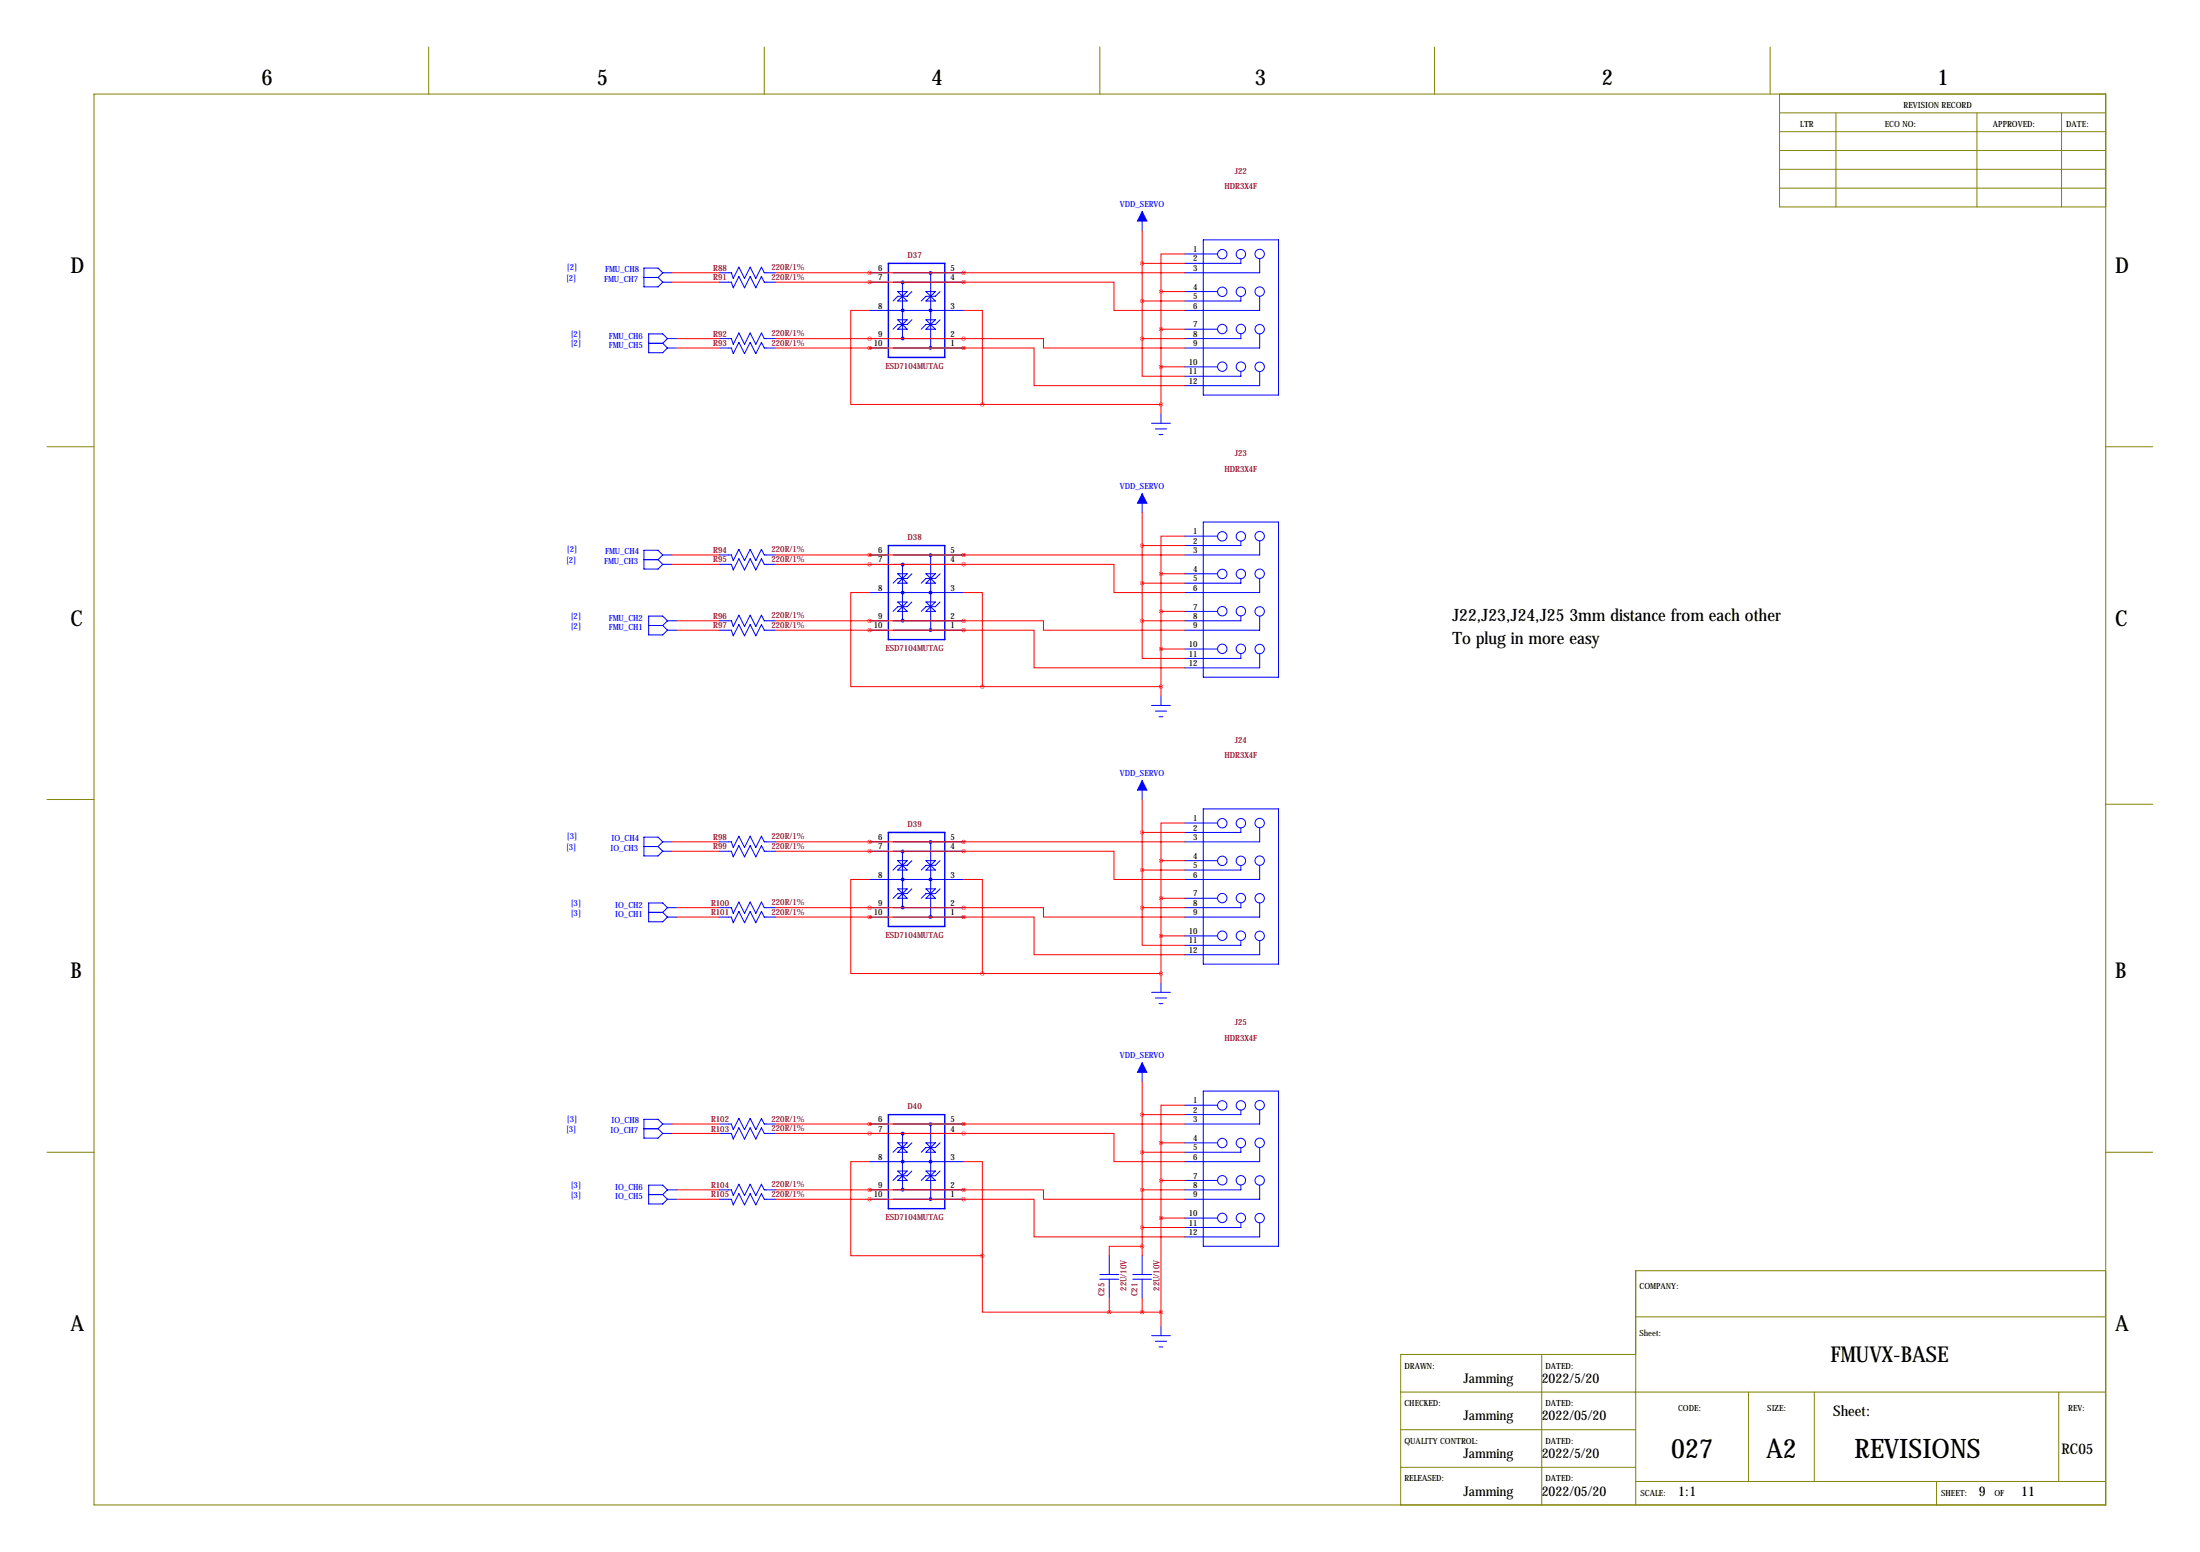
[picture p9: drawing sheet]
<svg xmlns="http://www.w3.org/2000/svg" width="594mm" height="419mm" viewBox="0 0 594 419" stroke-linecap="round" stroke-linejoin="round" font-family="sans-serif">
<g fill="none" stroke="#808000" stroke-width=".27">
<path d="M115.8 12.7v12.7M206.5 12.7v12.7M297.2 12.7v12.7M387.6 12.7v12.7M478.3 12.7v12.7M25.4 25.4h543.6v381h-543.6zM480.8 25.4v30.5h88.2M480.8 30.5h88.2M480.8 35.6h88.2M496.1 30.5v25.4M534.2 30.5v25.4M557 30.5v25.4"/>
<path d="M480.8 40.6h88.2M480.8 45.7h88.2M480.8 50.8h88.2M12.7 120.6h12.7M569 120.6h12.7M12.7 215.9h12.7M569 217.2h12.7M12.7 311.1h12.7M569 311.1h12.7M442 355.6h127M569 343.2h-127v63.2M378.5 375.9h190.5"/>
<path d="M416.6 365.8v40.6M442 365.8h-63.5v40.6M472.4 375.9v24.1M490.2 375.9v24.1M556.3 375.9v24.1M378.5 386.1h63.5M378.5 396.2h63.5M442 400h127M523.2 400v6.4"/>
</g>
<g fill="none" stroke="#00f" stroke-width=".27">
<path d="M308.6 57.1v5.1M174 74.9h3.8M177.8 74.9l1.3 1.3M179.1 73.7h2.5M179.1 76.2h2.5M179.1 73.7l-1.3 1.2M179.1 73.7l-1.3-1.3h-3.8v5.1h3.8l1.3-1.3M194.3 73.7h3.3l.5 1.5 1.5-3.1 1.6 3.1 1.5-3.1 1.5 3.1 1.5-3.1 .8 1.6h3M194.3 76.2h3.3l.5 1.5 1.5-3 1.6 3 1.5-3 1.5 3 1.5-3 .8 1.5h3M234.9 73.7h5.1M234.9 76.2h5.1M241.3 73.7h19"/>
<path d="M241.3 76.2h19M242.6 78.7h2.5l-2.5 2.6h2.5zM243.8 76.2v15.2M246.4 78.7l-1.3 1.3h-2.5l-1.3 1.3M250.2 78.7h2.5l-2.5 2.6h2.5zM251.5 73.7v20.3M254 78.7l-1.3 1.3h-2.5l-1.3 1.3M320 68.6h8.9M320 78.7h8.9M325.1 64.8h20.3v41.9h-20.3zM335.3 69.9v1.2h-15.3M340.4 69.9v3.8h-20.4"/>
<path d="M175.3 92.7h3.8M179.1 92.7l1.2 1.3M180.3 91.4h2.6M180.3 94h2.6M180.3 91.4l-1.2 1.3M180.3 91.4l-1.2-1.2h-3.8v5h3.8l1.2-1.2M194.3 91.4h3.3l.5 1.6 1.5-3.1 1.6 3.1 1.5-3.1 1.5 3.1 1.5-3.1 .8 1.5h3M194.3 94h3.3l.5 1.5 1.5-3 1.6 3 1.5-3 1.5 3 1.5-3 .8 1.5h3M234.9 83.8h25.4M234.9 91.4h5.1M234.9 94h5.1M241.3 91.4h19"/>
<path d="M241.3 94h19M242.6 86.4h2.5l-2.5 2.5h2.5zM246.4 86.4l-1.3 1.2h-2.5l-1.3 1.3M250.2 86.4h2.5l-2.5 2.5h2.5zM254 86.4l-1.3 1.2h-2.5l-1.3 1.3M320 88.9h8.9M320 99.1h8.9M335.3 80v1.3h-15.3M335.3 90.2v1.2h-15.3M340.4 80v3.8h-20.4M340.4 90.2v3.8h-20.4M311.1 114.3h5.1"/>
<path d="M312.2 115.8h3M313.2 117.3h1M313.7 111.8v2.5M335.3 100.3v1.3h-15.3M340.4 100.3v3.8h-20.4M308.6 133.3v5.1M174 151.1h3.8M177.8 151.1l1.3 1.3M179.1 149.9l-1.3-1.3h-3.8v5.1h3.8l1.3-1.3M179.1 149.9h2.5M179.1 152.4h2.5M179.1 149.9l-1.3 1.2"/>
<path d="M194.3 149.9h3.3l.5 1.5 1.5-3.1 1.6 3.1 1.5-3.1 1.5 3.1 1.5-3.1 .8 1.6h3M194.3 152.4h3.3l.5 1.5 1.5-3 1.6 3 1.5-3 1.5 3 1.5-3 .8 1.5h3M234.9 149.9h5.1M234.9 152.4h5.1M241.3 149.9h19M241.3 152.4h19M242.6 154.9h2.5l-2.5 2.6h2.5zM243.8 152.4v15.2M246.4 154.9l-1.3 1.3h-2.5l-1.3 1.3M250.2 154.9h2.5l-2.5 2.6h2.5zM251.5 149.9v20.3M254 154.9l-1.3 1.3h-2.5l-1.3 1.3"/>
<path d="M320 144.8h8.9M320 154.9h8.9M325.1 141h20.3v41.9h-20.3zM335.3 146.1v1.2h-15.3M335.3 156.2v1.3h-15.3M340.4 146.1v3.8h-20.4M340.4 156.2v3.8h-20.4M175.3 168.9h3.8M179.1 168.9l1.2 1.3M180.3 167.6h2.6M180.3 170.2h2.6M180.3 167.6l-1.2-1.2h-3.8v5h3.8l1.2-1.2"/>
<path d="M180.3 167.6l-1.2 1.3M194.3 167.6h3.3l.5 1.6 1.5-3.1 1.6 3.1 1.5-3.1 1.5 3.1 1.5-3.1 .8 1.5h3M194.3 170.2h3.3l.5 1.5 1.5-3 1.6 3 1.5-3 1.5 3 1.5-3 .8 1.5h3M234.9 160h25.4M234.9 167.6h5.1M234.9 170.2h5.1M241.3 167.6h19M241.3 170.2h19M242.6 162.6h2.5l-2.5 2.5h2.5zM246.4 162.6l-1.3 1.2h-2.5l-1.3 1.3M250.2 162.6h2.5l-2.5 2.5h2.5zM254 162.6l-1.3 1.2h-2.5l-1.3 1.3"/>
<path d="M320 165.1h8.9M320 175.3h8.9M335.3 166.4v1.2h-15.3M335.3 176.5v1.3h-15.3M340.4 166.4v3.8h-20.4M340.4 176.5v3.8h-20.4M311.1 190.5h5.1M312.2 192h3M313.2 193.5h1M313.7 188v2.5M308.6 210.8v5.1M325.1 218.4h20.3v42h-20.3z"/>
<path d="M174 228.6h3.8M177.8 228.6l1.3 1.3M179.1 227.3l-1.3 1.3M179.1 227.3l-1.3-1.2h-3.8v5h3.8l1.3-1.2M179.1 227.3h2.5M179.1 229.9h2.5M194.3 227.3h3.3l.5 1.6 1.5-3.1 1.6 3.1 1.5-3.1 1.5 3.1 1.5-3.1 .8 1.5h3M194.3 229.9h3.3l.5 1.5 1.5-3.1 1.6 3.1 1.5-3.1 1.5 3.1 1.5-3.1 .8 1.6h3M234.9 227.3h5.1M234.9 237.5h25.4M234.9 229.9h5.1M241.3 227.3h19"/>
<path d="M241.3 229.9h19M242.6 232.4h2.5l-2.5 2.5h2.5zM243.8 229.9v15.2M246.4 232.4l-1.3 1.3h-2.5l-1.3 1.2M250.2 232.4h2.5l-2.5 2.5h2.5zM251.5 227.3v20.3M254 232.4l-1.3 1.3h-2.5l-1.3 1.2M320 222.2h8.9M320 232.4h8.9M335.3 223.5v1.3h-15.3M335.3 233.7v1.2h-15.3M340.4 223.5v3.8h-20.4"/>
<path d="M340.4 233.7v3.8h-20.4M175.3 246.4h3.8M179.1 246.4l1.2 1.2M180.3 245.1h2.6M180.3 247.6h2.6M180.3 245.1l-1.2-1.3h-3.8v5.1h3.8l1.2-1.3M180.3 245.1l-1.2 1.3M194.3 245.1h3.3l.5 1.5 1.5-3 1.6 3 1.5-3 1.5 3 1.5-3 .8 1.5h3M194.3 247.6h3.3l.5 1.6 1.5-3.1 1.6 3.1 1.5-3.1 1.5 3.1 1.5-3.1 .8 1.5h3M234.9 245.1h5.1M234.9 247.6h5.1M241.3 245.1h19"/>
<path d="M241.3 247.6h19M242.6 240l2.5 2.6h-2.5l2.5-2.6zM246.4 240l-1.3 1.3h-2.5l-1.3 1.3M250.2 240h2.5l-2.5 2.6h2.5zM254 240l-1.3 1.3h-2.5l-1.3 1.3M320 242.6h8.9M320 252.7h8.9M335.3 243.8v1.3h-15.3M335.3 254v1.3h-15.3M340.4 243.8v3.8h-20.4M340.4 254v3.8h-20.4M311.1 268h5.1"/>
<path d="M312.2 269.5h3M313.2 271h1M313.7 265.4v2.6M308.6 287v5.1M320 298.4h8.9M325.1 294.6h20.3v41.9h-20.3zM335.3 299.7v1.3h-15.3M340.4 299.7v3.8h-20.4M174 304.8h3.8M177.8 304.8l1.3 1.3M179.1 303.5l-1.3-1.2h-3.8v5h3.8l1.3-1.2M179.1 303.5h2.5"/>
<path d="M179.1 306.1h2.5M179.1 303.5l-1.3 1.3M194.3 303.5h3.3l.5 1.6 1.5-3.1 1.6 3.1 1.5-3.1 1.5 3.1 1.5-3.1 .8 1.5h3M194.3 306.1h3.3l.5 1.5 1.5-3.1 1.6 3.1 1.5-3.1 1.5 3.1 1.5-3.1 .8 1.6h3M234.9 303.5h5.1M234.9 313.7h25.4M234.9 306.1h5.1M241.3 303.5h19M241.3 306.1h19M242.6 308.6h2.5l-2.5 2.5h2.5zM242.6 316.2h2.5l-2.5 2.6h2.5zM243.8 306.1v15.2"/>
<path d="M246.4 308.6l-1.3 1.3h-2.5l-1.3 1.2M246.4 316.2l-1.3 1.3h-2.5l-1.3 1.3M250.2 308.6h2.5l-2.5 2.5h2.5zM250.2 316.2h2.5l-2.5 2.6h2.5zM251.5 303.5v20.3M254 308.6l-1.3 1.3h-2.5l-1.3 1.2M254 316.2l-1.3 1.3h-2.5l-1.3 1.3M320 308.6h8.9M320 318.8h8.9M335.3 309.9v1.2h-15.3M340.4 309.9v3.8h-20.4M175.3 322.6h3.8"/>
<path d="M179.1 322.6l1.2 1.2M180.3 321.3h2.6M180.3 323.8h2.6M180.3 321.3l-1.2-1.3h-3.8v5.1h3.8l1.2-1.3M180.3 321.3l-1.2 1.3M194.3 321.3h3.3l.5 1.5 1.5-3 1.6 3 1.5-3 1.5 3 1.5-3 .8 1.5h3M194.3 323.8h3.3l.5 1.6 1.5-3.1 1.6 3.1 1.5-3.1 1.5 3.1 1.5-3.1 .8 1.5h3M234.9 321.3h5.1M234.9 323.8h5.1M241.3 321.3h19M241.3 323.8h19M299.7 339.1v5.1"/>
<path d="M308.6 339.1v5.1M320 328.9h8.9M335.3 320v1.3h-15.3M335.3 330.2v1.3h-15.3M340.4 320v3.8h-20.4M340.4 330.2v3.8h-20.4M297.2 345.4h5.1M297.2 344.2h5.1M299.7 345.4v5.1M306.1 345.4h5M306.1 344.2h5M308.6 345.4v5.1"/>
<path d="M313.7 358.1v2.6M311.1 360.7h5.1M312.2 362.2h3M313.2 363.7h1"/>
<circle cx="330.3" cy="68.6" r="1.27"/>
<circle cx="330.3" cy="78.8" r="1.27"/>
<circle cx="335.3" cy="68.6" r="1.27"/>
<circle cx="335.3" cy="78.8" r="1.27"/>
<circle cx="340.4" cy="78.7" r="1.27"/>
<circle cx="340.4" cy="68.6" r="1.27"/>
<circle cx="330.3" cy="88.8" r="1.27"/>
<circle cx="330.3" cy="99" r="1.27"/>
<circle cx="335.3" cy="88.8" r="1.27"/>
<circle cx="335.3" cy="99" r="1.27"/>
<circle cx="340.4" cy="99.1" r="1.27"/>
<circle cx="340.4" cy="88.9" r="1.27"/>
<circle cx="330.3" cy="144.8" r="1.27"/>
<circle cx="330.3" cy="155" r="1.27"/>
<circle cx="335.3" cy="144.8" r="1.27"/>
<circle cx="335.3" cy="155" r="1.27"/>
<circle cx="340.4" cy="144.8" r="1.27"/>
<circle cx="340.4" cy="154.9" r="1.27"/>
<circle cx="330.3" cy="165" r="1.27"/>
<circle cx="330.3" cy="175.2" r="1.27"/>
<circle cx="335.3" cy="165" r="1.27"/>
<circle cx="335.3" cy="175.2" r="1.27"/>
<circle cx="340.4" cy="175.3" r="1.27"/>
<circle cx="340.4" cy="165.1" r="1.27"/>
<circle cx="330.3" cy="232.5" r="1.27"/>
<circle cx="330.3" cy="222.3" r="1.27"/>
<circle cx="335.3" cy="232.5" r="1.27"/>
<circle cx="335.3" cy="222.3" r="1.27"/>
<circle cx="340.4" cy="232.4" r="1.27"/>
<circle cx="340.4" cy="222.2" r="1.27"/>
<circle cx="330.3" cy="242.5" r="1.27"/>
<circle cx="330.3" cy="252.7" r="1.27"/>
<circle cx="335.3" cy="242.5" r="1.27"/>
<circle cx="335.3" cy="252.7" r="1.27"/>
<circle cx="340.4" cy="252.7" r="1.27"/>
<circle cx="340.4" cy="242.6" r="1.27"/>
<circle cx="330.3" cy="298.5" r="1.27"/>
<circle cx="335.3" cy="298.5" r="1.27"/>
<circle cx="340.4" cy="298.4" r="1.27"/>
<circle cx="330.3" cy="318.7" r="1.27"/>
<circle cx="330.3" cy="308.7" r="1.27"/>
<circle cx="335.3" cy="318.7" r="1.27"/>
<circle cx="335.3" cy="308.7" r="1.27"/>
<circle cx="340.4" cy="318.8" r="1.27"/>
<circle cx="340.4" cy="308.6" r="1.27"/>
<circle cx="330.3" cy="328.9" r="1.27"/>
<circle cx="335.3" cy="328.9" r="1.27"/>
<circle cx="340.4" cy="328.9" r="1.27"/>
</g>
<path d="M240 71.1h15.3v25.4h-15.3zM240 147.3h15.3v25.4h-15.3zM240 224.8h15.3v25.4h-15.3zM240 301h15.3v25.4h-15.3z" fill="none" stroke="#00f" stroke-width=".38"/>
<g fill="none" stroke="#00f" stroke-width=".51">
<circle cx="243.9" cy="76.3" r=".25"/>
<circle cx="251.4" cy="73.7" r=".25"/>
<circle cx="243.9" cy="91.4" r=".25"/>
<circle cx="243.9" cy="83.8" r=".25"/>
<circle cx="251.4" cy="93.9" r=".25"/>
<circle cx="251.4" cy="83.8" r=".25"/>
<circle cx="243.9" cy="152.5" r=".25"/>
<circle cx="251.4" cy="149.9" r=".25"/>
<circle cx="243.9" cy="167.6" r=".25"/>
<circle cx="243.9" cy="160" r=".25"/>
<circle cx="251.4" cy="160" r=".25"/>
<circle cx="251.4" cy="170.1" r=".25"/>
<circle cx="243.9" cy="237.5" r=".25"/>
<circle cx="243.9" cy="229.9" r=".25"/>
<circle cx="251.4" cy="237.5" r=".25"/>
<circle cx="251.4" cy="227.4" r=".25"/>
<circle cx="243.9" cy="245.1" r=".25"/>
<circle cx="251.4" cy="247.6" r=".25"/>
<circle cx="243.9" cy="306.1" r=".25"/>
<circle cx="243.9" cy="313.7" r=".25"/>
<circle cx="251.4" cy="303.6" r=".25"/>
<circle cx="251.4" cy="313.7" r=".25"/>
<circle cx="243.9" cy="321.3" r=".25"/>
<circle cx="251.4" cy="323.8" r=".25"/>
</g>
<g fill="#00f" stroke="#00f" stroke-width=".27">
<path d="M308.6 57.1l1.3 2.6h-2.6z"/>
<path d="M308.6 133.3l1.3 2.6h-2.6z"/>
<path d="M308.6 210.8l1.3 2.6h-2.6z"/>
<path d="M308.6 287l1.3 2.6h-2.6z"/>
</g>
<g fill="none" stroke="#f00" stroke-width=".27">
<path d="M181.6 73.7h12.7M181.6 76.2h12.7M209.5 73.7h110.5M209.5 76.2h50.8M234.9 73.7h.1M234.9 76.2h.1M260.3 76.2h40.7v7.6h19M260.3 73.7h.1M260.3 76.2h.1M308.6 71.1h11.4M308.6 62.2v29.2M313.7 78.7h6.3"/>
<path d="M313.7 78.7v33.1M320 68.6h-6.3v10.1M182.9 91.4h11.4M182.9 94h11.4M209.5 91.4h50.8M209.5 94h50.8M234.9 83.8h-5v25.4h35.5M234.9 91.4h.1M234.9 94h.1M260.3 91.4h21.6v2.6h38.1M260.3 94h.1M260.3 83.8h5.1v25.4"/>
<path d="M260.3 91.4h.1M260.3 94h19.1v10.1h40.6M308.6 91.4v10.2h11.4M308.6 81.3h11.4M308.6 91.4h11.4M313.7 88.9h6.3M313.7 99.1h6.3M265.4 109.2h48.3M308.6 138.4v29.2M181.6 149.9h12.7M181.6 152.4h12.7M209.5 149.9h110.5"/>
<path d="M209.5 152.4h50.8M234.9 149.9h.1M234.9 152.4h.1M260.3 152.4h40.7v7.6h19M260.3 149.9h.1M260.3 152.4h.1M308.6 157.5h11.4M308.6 147.3h11.4M313.7 154.9v33.1M313.7 154.9h6.3M320 144.8h-6.3v10.1M182.9 167.6h11.4"/>
<path d="M182.9 170.2h11.4M209.5 167.6h50.8M209.5 170.2h50.8M234.9 160h-5v25.4h35.5M234.9 167.6h.1M234.9 170.2h.1M260.3 167.6h21.6v2.6h38.1M260.3 170.2h.1M260.3 160h5.1v25.4M260.3 167.6h.1M260.3 170.2h19.1v10.1h40.6M308.6 167.6v10.2h11.4"/>
<path d="M308.6 167.6h11.4M313.7 165.1h6.3M313.7 175.3h6.3M265.4 185.4h48.3M308.6 215.9v29.2M181.6 227.3h12.7M181.6 229.9h12.7M209.5 227.3h110.5M209.5 229.9h50.8M234.9 237.5h-5v25.4h35.5M234.9 227.3h.1M234.9 229.9h.1"/>
<path d="M260.3 229.9h40.7v7.6h19M260.3 237.5h5.1v25.4M260.3 227.3h.1M260.3 229.9h.1M308.6 234.9h11.4M308.6 224.8h11.4M313.7 232.4v33M313.7 232.4h6.3M320 222.2h-6.3v10.2M182.9 245.1h11.4M182.9 247.6h11.4M209.5 245.1h50.8"/>
<path d="M209.5 247.6h50.8M234.9 245.1h.1M234.9 247.6h.1M260.3 245.1h21.6v2.5h38.1M260.3 247.6h.1M260.3 245.1h.1M260.3 247.6h19.1v10.2h40.6M308.6 245.1v10.2h11.4M308.6 245.1h11.4M313.7 242.6h6.3M313.7 252.7h6.3M265.4 262.9h48.3"/>
<path d="M308.6 292.1v47M320 298.4h-6.3v10.2M181.6 303.5h12.7M181.6 306.1h12.7M209.5 303.5h110.5M209.5 306.1h50.8M234.9 313.7h-5v25.4h35.5M234.9 303.5h.1M234.9 306.1h.1M260.3 306.1h40.7v7.6h19M260.3 313.7h5.1v25.4M260.3 303.5h.1"/>
<path d="M260.3 306.1h.1M308.6 311.1h11.4M308.6 301h11.4M313.7 308.6v49.5M313.7 308.6h6.3M313.7 318.8h6.3M182.9 321.3h11.4M182.9 323.8h11.4M209.5 321.3h50.8M209.5 323.8h50.8M234.9 321.3h.1M234.9 323.8h.1"/>
<path d="M260.3 321.3h21.6v2.5h38.1M260.3 323.8h.1M260.3 321.3h.1M260.3 323.8h19.1v10.2h40.6M265.4 339.1v15.2h34.3M308.6 336.5h-8.9v2.6M308.6 331.5h11.4M308.6 321.3h11.4M313.7 328.9h6.3M299.7 350.5v3.8M299.7 354.3h14M308.6 350.5v3.8"/>
</g>
<path d="M265.4 109.2a.05 .05 0 0 0 .1 0 .05 .05 0 0 0-.1 0zM265.4 185.4a.05 .05 0 0 0 .1 0 .05 .05 0 0 0-.1 0zM265.4 262.9a.05 .05 0 0 0 .1 0 .05 .05 0 0 0-.1 0zM265.4 339.1a.05 .05 0 0 0 .1 0 .05 .05 0 0 0-.1 0zM260.3 73.7a.05 .05 0 0 0 .1 0 .05 .05 0 0 0-.1 0zM234.9 73.7a.05 .05 0 0 0 .1 0 .05 .05 0 0 0-.1 0zM260.3 76.2a.05 .05 0 0 0 .1 0 .05 .05 0 0 0-.1 0zM234.9 76.2a.05 .05 0 0 0 .1 0 .05 .05 0 0 0-.1 0zM260.3 91.4a.05 .05 0 0 0 .1 0 .05 .05 0 0 0-.1 0zM234.9 91.4a.05 .05 0 0 0 .1 0 .05 .05 0 0 0-.1 0zM260.3 94a.05 .05 0 0 0 .1 0 .05 .05 0 0 0-.1 0zM234.9 94a.05 .05 0 0 0 .1 0 .05 .05 0 0 0-.1 0zM260.3 149.9a.05 .05 0 0 0 .1 0 .05 .05 0 0 0-.1 0zM234.9 149.9a.05 .05 0 0 0 .1 0 .05 .05 0 0 0-.1 0zM260.3 152.4a.05 .05 0 0 0 .1 0 .05 .05 0 0 0-.1 0zM234.9 152.4a.05 .05 0 0 0 .1 0 .05 .05 0 0 0-.1 0zM260.3 167.6a.05 .05 0 0 0 .1 0 .05 .05 0 0 0-.1 0zM234.9 167.6a.05 .05 0 0 0 .1 0 .05 .05 0 0 0-.1 0zM260.3 170.2a.05 .05 0 0 0 .1 0 .05 .05 0 0 0-.1 0zM234.9 170.2a.05 .05 0 0 0 .1 0 .05 .05 0 0 0-.1 0zM260.3 227.3a.05 .05 0 0 0 .1 0 .05 .05 0 0 0-.1 0zM234.9 227.3a.05 .05 0 0 0 .1 0 .05 .05 0 0 0-.1 0zM260.3 229.9a.05 .05 0 0 0 .1 0 .05 .05 0 0 0-.1 0zM234.9 229.9a.05 .05 0 0 0 .1 0 .05 .05 0 0 0-.1 0zM260.3 245.1a.05 .05 0 0 0 .1 0 .05 .05 0 0 0-.1 0zM234.9 245.1a.05 .05 0 0 0 .1 0 .05 .05 0 0 0-.1 0zM260.3 247.6a.05 .05 0 0 0 .1 0 .05 .05 0 0 0-.1 0zM234.9 247.6a.05 .05 0 0 0 .1 0 .05 .05 0 0 0-.1 0zM260.3 303.5a.05 .05 0 0 0 .1 0 .05 .05 0 0 0-.1 0zM234.9 303.5a.05 .05 0 0 0 .1 0 .05 .05 0 0 0-.1 0zM260.3 306.1a.05 .05 0 0 0 .1 0 .05 .05 0 0 0-.1 0zM234.9 306.1a.05 .05 0 0 0 .1 0 .05 .05 0 0 0-.1 0zM260.3 321.3a.05 .05 0 0 0 .1 0 .05 .05 0 0 0-.1 0zM234.9 321.3a.05 .05 0 0 0 .1 0 .05 .05 0 0 0-.1 0zM260.3 323.8a.05 .05 0 0 0 .1 0 .05 .05 0 0 0-.1 0zM234.9 323.8a.05 .05 0 0 0 .1 0 .05 .05 0 0 0-.1 0zM299.7 354.3a.05 .05 0 0 0 .1 0 .05 .05 0 0 0-.1 0z" fill="#f00" stroke="#f00" stroke-width="1"/>
<g font-size="7.3">
<text x="451.6" y="393.7">027</text>
<text x="477.2" y="393.7">A2</text>
<text x="501.1" y="393.7">REVISIONS</text>
</g>
<g font-size="5.9">
<text x="70.6" y="22.9">6</text>
<text x="161.3" y="22.9">5</text>
<text x="251.7" y="22.9">4</text>
<text x="339.1" y="22.9">3</text>
<text x="432.8" y="22.9">2</text>
<text x="523.5" y="22.9">1</text>
<text x="19" y="73.7">D</text>
<text x="571.5" y="73.7">D</text>
<text x="19" y="168.9">C</text>
<text x="571.5" y="168.9">C</text>
<text x="19" y="264.2">B</text>
<text x="571.5" y="264.2">B</text>
<text x="19" y="359.4">A</text>
<text x="571.5" y="359.4">A</text>
<text x="494.6" y="367.8">FMUVX-BASE</text>
</g>
<g font-size="4.6">
<text x="392.4" y="167.6">J22,J23,J24,J25 3mm distance from each other</text>
<text x="392.4" y="174">To plug in more easy</text>
</g>
<g font-size="4">
<text x="495.3" y="382.3">Sheet:</text>
<text x="557" y="392.5">RC05</text>
</g>
<g font-size="3.6">
<text x="395.4" y="373.4">Jamming</text>
<text x="416.6" y="373.4">2022/5/20</text>
<text x="395.4" y="383.5">Jamming</text>
<text x="416.6" y="383.5">2022/05/20</text>
<text x="395.4" y="393.7">Jamming</text>
<text x="416.6" y="393.7">2022/5/20</text>
<text x="395.4" y="403.9">Jamming</text>
<text x="416.6" y="403.9">2022/05/20</text>
<text x="453.4" y="403.9">1:1</text>
<text x="534.7" y="403.9">9</text>
<text x="546.1" y="403.9">11</text>
</g>
<g font-size="2.3">
<text x="514.4" y="29.2">REVISION RECORD</text>
<text x="486.4" y="34.3">LTR</text>
<text x="509.3" y="34.3">ECO NO:</text>
<text x="538.5" y="34.3">APPROVED:</text>
<text x="558.3" y="34.3">DATE:</text>
<text x="322.4" y="68.1">1</text>
<text x="322.4" y="70.6">2</text>
<text x="237.3" y="73.2">6</text>
<text x="237.3" y="75.7">7</text>
<text x="256.8" y="75.7">4</text>
<text x="256.8" y="73.2">5</text>
<text x="322.4" y="73.2">3</text>
<text x="237.3" y="83.3">8</text>
<text x="256.8" y="83.3">3</text>
<text x="322.4" y="80.8">5</text>
<text x="322.4" y="83.3">6</text>
<text x="322.4" y="78.2">4</text>
<text x="322.4" y="88.4">7</text>
<text x="236.1" y="93.5">10</text>
<text x="237.3" y="90.9">9</text>
<text x="256.8" y="93.5">1</text>
<text x="256.8" y="90.9">2</text>
<text x="322.4" y="93.5">9</text>
<text x="322.4" y="90.9">8</text>
<text x="321.2" y="98.6">10</text>
<text x="321.2" y="101.1">11</text>
<text x="321.2" y="103.6">12</text>
<text x="237.3" y="149.4">6</text>
<text x="256.8" y="149.4">5</text>
<text x="322.4" y="144.3">1</text>
<text x="322.4" y="146.8">2</text>
<text x="322.4" y="149.4">3</text>
<text x="237.3" y="151.9">7</text>
<text x="256.8" y="151.9">4</text>
<text x="322.4" y="154.4">4</text>
<text x="237.3" y="159.5">8</text>
<text x="256.8" y="159.5">3</text>
<text x="322.4" y="157">5</text>
<text x="322.4" y="159.5">6</text>
<text x="237.3" y="167.1">9</text>
<text x="256.8" y="167.1">2</text>
<text x="322.4" y="164.6">7</text>
<text x="322.4" y="167.1">8</text>
<text x="236.1" y="169.7">10</text>
<text x="256.8" y="169.7">1</text>
<text x="322.4" y="169.7">9</text>
<text x="321.2" y="174.8">10</text>
<text x="321.2" y="177.3">11</text>
<text x="321.2" y="179.8">12</text>
<text x="322.4" y="221.7">1</text>
<text x="237.3" y="226.8">6</text>
<text x="256.8" y="226.8">5</text>
<text x="322.4" y="224.3">2</text>
<text x="322.4" y="226.8">3</text>
<text x="237.3" y="229.4">7</text>
<text x="256.8" y="229.4">4</text>
<text x="322.4" y="231.9">4</text>
<text x="237.3" y="237">8</text>
<text x="256.8" y="237">3</text>
<text x="322.4" y="234.4">5</text>
<text x="322.4" y="237">6</text>
<text x="237.3" y="244.6">9</text>
<text x="256.8" y="244.6">2</text>
<text x="322.4" y="242.1">7</text>
<text x="322.4" y="244.6">8</text>
<text x="236.1" y="247.1">10</text>
<text x="256.8" y="247.1">1</text>
<text x="322.4" y="247.1">9</text>
<text x="321.2" y="252.2">10</text>
<text x="321.2" y="254.8">11</text>
<text x="321.2" y="257.3">12</text>
<text x="322.4" y="297.9">1</text>
<text x="237.3" y="303">6</text>
<text x="237.3" y="305.6">7</text>
<text x="256.8" y="305.6">4</text>
<text x="256.8" y="303">5</text>
<text x="322.4" y="300.5">2</text>
<text x="322.4" y="303">3</text>
<text x="322.4" y="310.6">5</text>
<text x="322.4" y="308.1">4</text>
<text x="237.3" y="313.2">8</text>
<text x="256.8" y="313.2">3</text>
<text x="322.4" y="313.2">6</text>
<text x="236.1" y="323.3">10</text>
<text x="237.3" y="320.8">9</text>
<text x="256.8" y="323.3">1</text>
<text x="256.8" y="320.8">2</text>
<text x="322.4" y="323.3">9</text>
<text x="322.4" y="318.3">7</text>
<text x="322.4" y="320.8">8</text>
<text x="321.2" y="328.4">10</text>
<text x="321.2" y="331">11</text>
<text x="321.2" y="333.5">12</text>
<text x="443" y="348">COMPANY:</text>
<text x="443" y="360.7">Sheet:</text>
<text x="379.5" y="369.6">DRAWN:</text>
<text x="417.6" y="369.6">DATED:</text>
<text x="379.5" y="379.7">CHECKED:</text>
<text x="417.6" y="379.7">DATED:</text>
<text x="453.4" y="381">CODE:</text>
<text x="477.5" y="381">SIZE:</text>
<text x="558.8" y="381">REV:</text>
<text x="379.5" y="389.9">QUALITY CONTROL:</text>
<text x="417.6" y="389.9">DATED:</text>
<text x="379.5" y="400">RELEASED:</text>
<text x="417.6" y="400">DATED:</text>
<text x="443.2" y="403.9">SCALE:</text>
<text x="524.5" y="403.9">SHEET:</text>
<text x="538.9" y="403.9">OF</text>
</g>
<g font-size="2.3" fill="#800000">
<text x="333.6" y="47">J22</text>
<text x="330.9" y="51.1">HDR3X4F</text>
<text x="245.2" y="69.6">D37</text>
<text x="192.7" y="73.2">R88</text>
<text x="192.7" y="75.7">R91</text>
<text x="208.5" y="73">220R/1%</text>
<text x="208.5" y="75.5">220R/1%</text>
<text x="192.7" y="90.9">R92</text>
<text x="192.7" y="93.5">R93</text>
<text x="208.5" y="90.8">220R/1%</text>
<text x="208.5" y="93.3">220R/1%</text>
<text x="239.2" y="99.7">ESD7104MUTAG</text>
<text x="333.6" y="123.2">J23</text>
<text x="330.9" y="127.3">HDR3X4F</text>
<text x="192.7" y="149.4">R94</text>
<text x="208.5" y="149.2">220R/1%</text>
<text x="245.2" y="145.8">D38</text>
<text x="192.7" y="151.9">R95</text>
<text x="208.5" y="151.7">220R/1%</text>
<text x="192.7" y="167.1">R96</text>
<text x="208.5" y="167">220R/1%</text>
<text x="192.7" y="169.7">R97</text>
<text x="208.5" y="169.5">220R/1%</text>
<text x="239.2" y="175.9">ESD7104MUTAG</text>
<text x="333.6" y="200.7">J24</text>
<text x="330.9" y="204.8">HDR3X4F</text>
<text x="192.7" y="226.8">R98</text>
<text x="208.5" y="226.7">220R/1%</text>
<text x="245.2" y="223.3">D39</text>
<text x="192.7" y="229.4">R99</text>
<text x="208.5" y="229.2">220R/1%</text>
<text x="192.1" y="244.6">R100</text>
<text x="208.5" y="244.4">220R/1%</text>
<text x="192.1" y="247.1">R101</text>
<text x="208.5" y="247">220R/1%</text>
<text x="239.2" y="253.3">ESD7104MUTAG</text>
<text x="330.9" y="281">HDR3X4F</text>
<text x="333.6" y="276.9">J25</text>
<text x="245.2" y="299.5">D40</text>
<text x="192.1" y="303">R102</text>
<text x="192.1" y="305.6">R103</text>
<text x="208.5" y="302.9">220R/1%</text>
<text x="208.5" y="305.4">220R/1%</text>
<text x="192.1" y="320.8">R104</text>
<text x="192.1" y="323.3">R105</text>
<text x="208.5" y="320.6">220R/1%</text>
<text x="208.5" y="323.2">220R/1%</text>
<text x="239.2" y="329.5">ESD7104MUTAG</text>
<text x="298.5" y="350.1" transform="rotate(-90 298.5 350.1)">C25</text>
<text x="304.4" y="348.6" transform="rotate(-90 304.4 348.6)">22U/10V</text>
<text x="307.3" y="350.1" transform="rotate(-90 307.3 350.1)">C21</text>
<text x="313.3" y="348.6" transform="rotate(-90 313.3 348.6)">22U/10V</text>
</g>
<g font-size="2.3" fill="#00f">
<text x="302.6" y="55.9">VDD_SERVO</text>
<text x="152.9" y="75.8">[2]</text>
<text x="153.2" y="73">[2]</text>
<text x="163.2" y="76.2">FMU_CH7</text>
<text x="163.5" y="73.4">FMU_CH8</text>
<text x="154.2" y="91">[2]</text>
<text x="154.2" y="93.6">[2]</text>
<text x="164.5" y="91.4">FMU_CH6</text>
<text x="164.5" y="94">FMU_CH5</text>
<text x="302.6" y="132.1">VDD_SERVO</text>
<text x="153.2" y="149.2">[2]</text>
<text x="163.5" y="149.6">FMU_CH4</text>
<text x="152.9" y="152">[2]</text>
<text x="163.2" y="152.4">FMU_CH3</text>
<text x="154.2" y="167.2">[2]</text>
<text x="164.5" y="167.6">FMU_CH2</text>
<text x="154.2" y="169.8">[2]</text>
<text x="164.5" y="170.2">FMU_CH1</text>
<text x="302.6" y="209.5">VDD_SERVO</text>
<text x="153.2" y="226.7">[3]</text>
<text x="165.2" y="227.1">IO_CH4</text>
<text x="152.9" y="229.5">[3]</text>
<text x="165" y="229.9">IO_CH3</text>
<text x="154.2" y="244.7">[3]</text>
<text x="166.2" y="245.1">IO_CH2</text>
<text x="154.2" y="247.2">[3]</text>
<text x="166.2" y="247.6">IO_CH1</text>
<text x="302.6" y="285.8">VDD_SERVO</text>
<text x="152.9" y="305.7">[3]</text>
<text x="153.2" y="302.9">[3]</text>
<text x="165.2" y="303.3">IO_CH8</text>
<text x="165" y="306.1">IO_CH7</text>
<text x="154.2" y="320.9">[3]</text>
<text x="154.2" y="323.4">[3]</text>
<text x="166.2" y="321.3">IO_CH6</text>
<text x="166.2" y="323.8">IO_CH5</text>
</g>
</svg>
